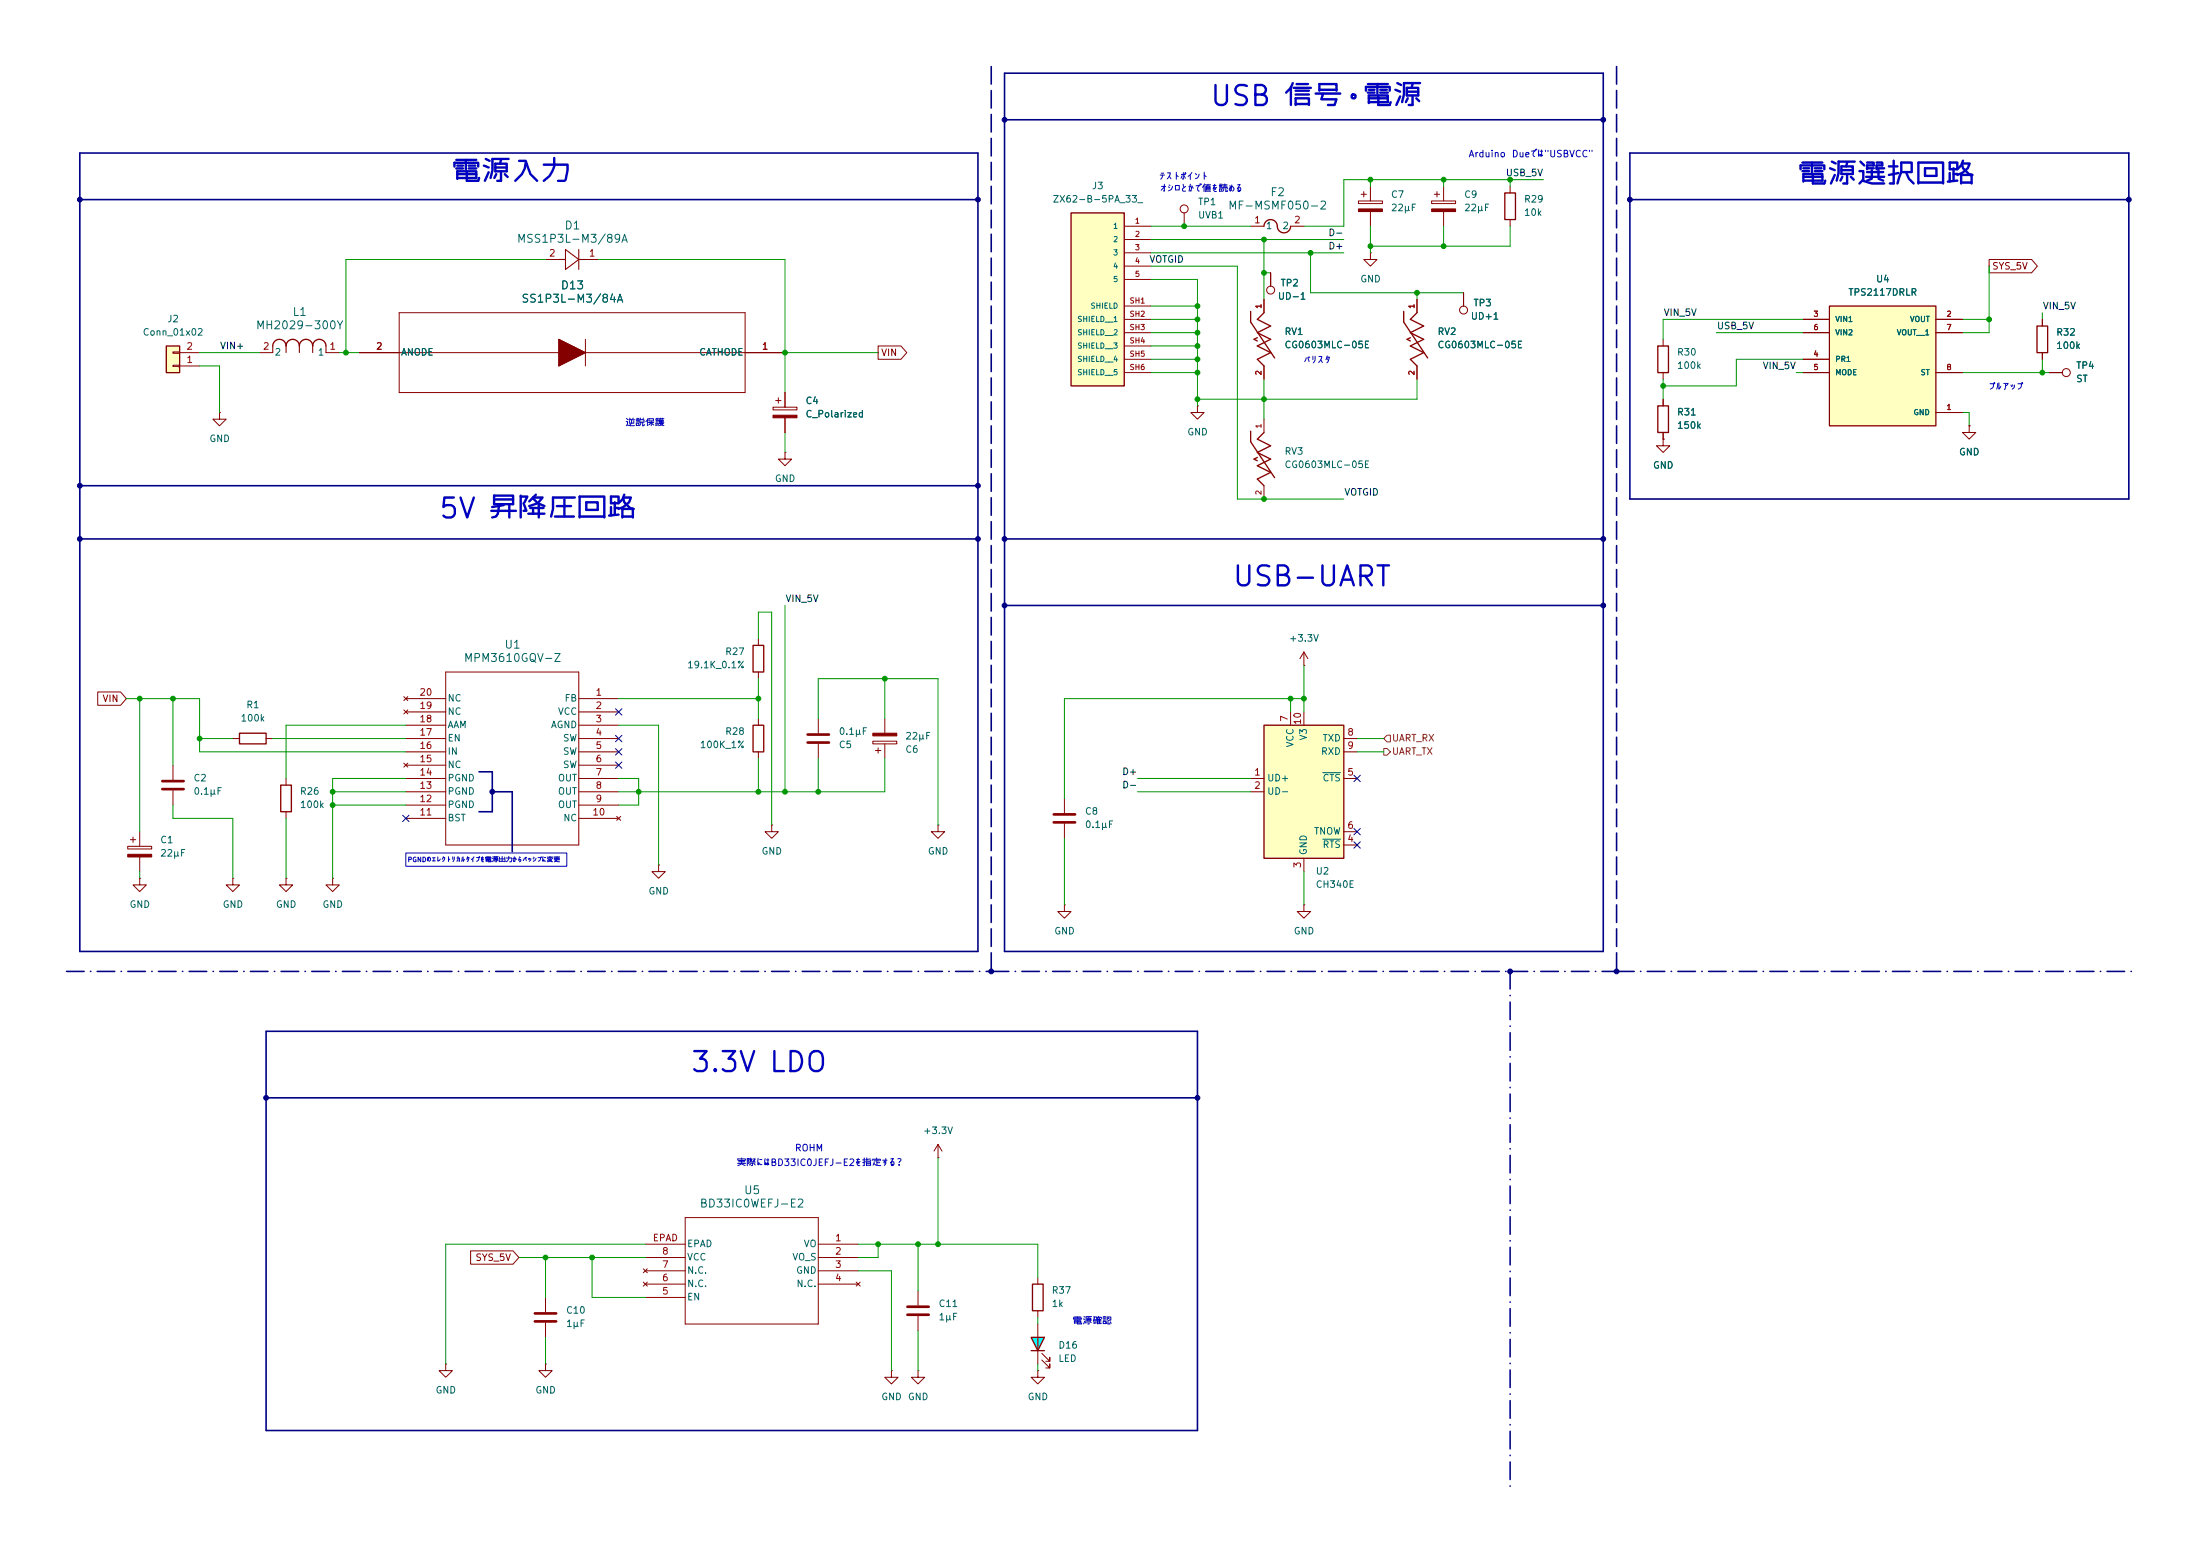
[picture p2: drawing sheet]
<svg xmlns="http://www.w3.org/2000/svg" width="420mm" height="297mm" viewBox="0 0 420 297" stroke-linecap="round" stroke-linejoin="round" font-family="sans-serif">
<g fill="none" stroke="#840000" stroke-width=".19">
<path d="M317.5 76.2v1.3M389.9 61v1.2M389.9 67.3v1.3M317.5 83.8v1.3h1.3l-1.3 1.3-1.3-1.3h1.3M317.5 83.8h.1M317.5 82.6v1.2M77.1 135.5l.8 .8M77.1 133l.8 .7M77.5 133.4h7.6M77.5 135.9h7.6M77.5 138.4h7.6M77.9 135.5l-.8 .8"/>
<path d="M77.9 133l-.8 .7M85.1 128.3h25.4v33h-25.4zM110.5 133.4h7.6M110.5 135.9h7.6M110.5 138.4h7.6M168.9 137.2v2.8M77.1 145.7l.8 .7M77.5 141h7.6M77.5 143.5h7.6M77.5 146.1h7.6M77.5 148.6h7.6M77.5 151.1h7.6"/>
<path d="M77.5 153.7h7.6M77.5 156.2h7.6M77.9 145.7l-.8 .7M110.5 141h7.6M110.5 143.5h7.6M110.5 146.1h7.6M110.5 148.6h7.6M110.5 151.1h7.6M110.5 153.7h7.6M110.5 156.2h7.6M117.7 155.8l.8 .8M118.5 155.8l-.8 .8"/>
<path d="M166.6 141.5h4.6v.5h-4.6zM167.1 143.3h1M167.6 142.7v1.1M168.9 142v2.8M179.1 157.5v1.3h1.2l-1.2 1.2-1.3-1.2h1.3M179.1 157.5h.1M179.1 218.4l-.8 1.3M179.1 218.4l.7 1.3M179.1 218.4v2.6M179.1 221h.1M175.3 246.4v2.8M175.3 251.2v2.8"/>
</g>
<path d="M173.2 249.4h4.1M173.2 251h4.1" fill="none" stroke="#840000" stroke-width=".51"/>
<path d="M316.5 77.5h2v5.1h-2zM388.9 62.2h2v5.1h-2z" fill="none" stroke="#840000" stroke-width=".25"/>
<path d="M166.6 140h4.6v.5h-4.6z" fill="#840000" stroke="#840000" stroke-width=".19"/>
<path d="M204.5 40.6h10.1v33.1h-10.1z" fill="#ffffc2"/>
<path d="M287.3 36.8h2v5.1h-2zM204.5 40.6h10.1v33.1h-10.1zM238.8 59.4v2.1l4.5 6.8M241.3 59.7l-1.3 1.3 2.6 1.2-2.6 1.3 2.6 1.3-2.6 1.2 2.6 1.3-2.6 1.3 1.3 1.3M268 59.4v2.1l4.5 6.8M270.5 59.7l-1.3 1.3 2.6 1.2-2.6 1.3 2.6 1.3-2.6 1.2 2.6 1.3-2.6 1.3 1.3 1.3M240 64.5l-.6 .3 .6 .3M269.2 64.5l-.6 .3 .6 .3M238.8 82.3v2l4.5 6.9M240 87.3l-.6 .3 .6 .3M241.3 82.6l-1.3 1.2 2.6 1.3-2.6 1.3 2.6 1.2-2.6 1.3 2.6 1.3-2.6 1.2 1.3 1.3" fill="none" stroke="#840000" stroke-width=".25"/>
<g fill="none" stroke="#840000" stroke-width=".19">
<path d="M259.3 38.4h4.6v.5h-4.6zM259.8 37.1h1.1M260.3 36.6v1M261.6 35.6v2.8M288.3 35.6v1.2M214.6 43.2h5.1M214.6 45.7h5.1M214.6 48.3h5.1M214.6 50.8h5.1M214.6 53.3h5.1M214.6 58.4h5.1M241.3 57.2v2.5"/>
<path d="M242.6 52.1v2.5M261.6 48.3v1.2h1.3l-1.3 1.3-1.3-1.3h1.3M261.6 48.3h.1M261.6 40.4v2.8M270.5 57.2v2.5M279.4 55.9v2.5M288.3 41.9v1.3M214.6 61h5.1M214.6 63.5h5.1M214.6 66h5.1M214.6 68.6h5.1M214.6 71.1h5.1"/>
<path d="M241.3 69.9v2.5M270.5 69.9v2.5M391.2 71.1h2.5M241.3 80v2.6M241.3 92.7v2.6M203.2 152.4v2.8M203.2 157.2v2.8M203.2 172.7v1.3h1.3l-1.3 1.3-1.3-1.3h1.3M203.2 172.7h.1M170.2 261.6v1.3h1.2l-1.2 1.3-1.3-1.3h1.3M170.2 261.6h.1M175.3 261.6v1.3h1.2l-1.2 1.3-1.3-1.3h1.3"/>
<path d="M175.3 261.6h.1M198.1 261.6v1.3h1.3l-1.3 1.3-1.3-1.3h1.3M198.1 261.6h.1"/>
<circle cx="242.6" cy="55.4" r=".76"/>
<circle cx="279.4" cy="59.2" r=".76"/>
<circle cx="394.5" cy="71.1" r=".76"/>
</g>
<path d="M201.2 155.4h4M201.2 157h4" fill="none" stroke="#840000" stroke-width=".51"/>
<path d="M259.3 39.9h4.6v.5h-4.6z" fill="#840000" stroke="#840000" stroke-width=".19"/>
<path d="M196.8 255.3h2.6l-1.3 2.5z" fill="#0ff"/>
<g fill="none" stroke="#840000" stroke-width=".19">
<path d="M76.2 59.7h66v15.2h-66zM104.1 49.5h2.6M111.8 49.5h2.5M49.5 67.3h2.6M62.2 67.3h2.6M68.6 67.3h81.3M106.7 64.8l5.1 2.5-5.1 2.6zM111.8 64.8v5.1M147.6 77.7h4.5v.5h-4.5zM148.1 76.5h1M148.6 75.9v1.1M149.9 74.9v2.8"/>
<path d="M149.9 79.8v2.8M149.9 86.4v1.2h1.2l-1.2 1.3-1.3-1.3h1.3M149.9 86.4h.1M123.2 237.5h7.6M130.8 232.4h25.4v20.3h-25.4zM156.2 237.5h7.6M104.1 247.6v2.8M104.1 252.5v2.8M122.8 244.7l.8 .8M122.8 242.2l.8 .8M123.2 240h7.6M123.2 242.6h7.6"/>
<path d="M123.2 245.1h7.6M123.2 247.6h7.6M123.6 244.7l-.8 .8M123.6 242.2l-.8 .8M156.2 240h7.6M156.2 242.6h7.6M156.2 245.1h7.6M163.4 244.7l.8 .8M164.2 244.7l-.8 .8M198.1 252.7v7.6M198.9 259.6l1.5 1.5v-.8v.8h-.8M198.9 258.3l1.5 1.5v-.7v.7h-.8"/>
<path d="M85.1 260.3v1.3h1.3l-1.3 1.3-1.3-1.3h1.3M85.1 260.3h.1M104.1 260.3v1.3h1.3l-1.3 1.3-1.2-1.3h1.2M104.1 260.3h.1"/>
</g>
<path d="M52.1 66a1.27 1.27 0 0 1 1.2-1.2 1.27 1.27 0 0 1 1.3 1.2 1.27 1.27 0 0 1 1.3-1.2 1.27 1.27 0 0 1 1.2 1.2 1.27 1.27 0 0 1 1.3-1.2 1.27 1.27 0 0 1 1.3 1.2 1.27 1.27 0 0 1 1.3-1.2 1.27 1.27 0 0 1 1.2 1.2M196.8 255.3h2.6l-1.3 2.5zM196.8 257.8h2.6" fill="none" stroke="#840000" stroke-width=".25"/>
<path d="M102.1 250.7h4.1M102.1 252.2h4.1" fill="none" stroke="#840000" stroke-width=".51"/>
<g fill="#840000" stroke="#840000" stroke-width=".19">
<path d="M106.7 64.8l5.1 2.5-5.1 2.6z"/>
<path d="M147.6 79.2h4.5v.6h-4.5z"/>
</g>
<path d="M106.7 49.5h1.2M107.9 47.6l2.6 1.9-2.6 1.9zM110.5 49.5h1.3M110.5 47.6v3.8M52.1 66v1.3M54.6 66v1.3M57.1 66v1.3M59.7 66v1.3M62.2 66v1.3" fill="none" stroke="#840000" stroke-width=".2"/>
<path d="M31.7 66h2.6v5.1h-2.6z" fill="#ffffc2"/>
<path d="M241.3 43.2a1.31 1.31 0 0 1 1.5-1.3 1.31 1.31 0 0 1 1.1 1.6 1.27 1.27 0 0 0 1.4 .9 1.27 1.27 0 0 0 1.1-1.2M31.7 66h2.6v5.1h-2.6zM316.5 66h2v5.1h-2zM143.8 123.2h2v5.1h-2zM143.8 138.4h2v5.1h-2z" fill="none" stroke="#840000" stroke-width=".25"/>
<g fill="none" stroke="#840000" stroke-width=".19">
<path d="M273.3 38.4h4.6v.5h-4.6zM273.8 37.1h1M274.3 36.6v1M275.6 35.6v2.8M226.1 40.6v2.6M238.8 43.2h2.5M246.4 43.2h2.5M275.6 40.4v2.8M33 69.7h1.3v.3h-1.3zM33 67.2h1.3v.2h-1.3zM34.3 69.9h3.8M34.3 67.3h3.8"/>
<path d="M41.9 78.7v1.3h1.3l-1.3 1.3-1.3-1.3h1.3M41.9 78.7h.1M228.6 77.5v1.2h1.3l-1.3 1.3-1.3-1.3h1.3M228.6 77.5h.1M317.5 64.8v1.2M317.5 71.1v1.3M144.8 121.9v1.3M144.8 128.3v1.2M144.8 137.2v1.2M156.2 137.2v2.8M248.9 127h.1M248.9 124.5l-.7 1.2"/>
<path d="M248.9 124.5l.8 1.2M248.9 124.5v2.5M144.8 143.5v1.3M156.2 142v2.8M26.7 167.6v1.3h1.2l-1.2 1.3-1.3-1.3h1.3M26.7 167.6h.1M44.4 167.6v1.3h1.3l-1.3 1.3-1.2-1.3h1.2M44.4 167.6h.1M54.6 167.6v1.3h1.3l-1.3 1.3-1.3-1.3h1.3M54.6 167.6h.1M248.9 172.7v1.3h1.3l-1.3 1.3-1.3-1.3h1.3M248.9 172.7h.1"/>
<circle cx="226.1" cy="39.9" r=".76"/>
</g>
<path d="M154.2 141.7h4M154.2 140.2h4" fill="none" stroke="#840000" stroke-width=".51"/>
<path d="M273.3 39.9h4.6v.5h-4.6z" fill="#840000" stroke="#840000" stroke-width=".19"/>
<path d="M241.3 138.4h15.2v25.4h-15.2z" fill="#ffffc2"/>
<path d="M45.7 140h5.1v2h-5.1zM241.3 138.4h15.2v25.4h-15.2zM53.6 149.9h2v5h-2z" fill="none" stroke="#840000" stroke-width=".25"/>
<g fill="none" stroke="#840000" stroke-width=".19">
<path d="M375.9 81.3v1.3h1.3l-1.3 1.2-1.3-1.2h1.3M375.9 81.3h.1M246.4 135.9v2.5M248.9 135.9v2.5M25.4 159.8v1M26.7 158.8v2.7M33 146.1v2.7M33 150.9v2.8M44.4 141h1.3M50.8 141h1.3M54.6 148.6v1.3M54.6 154.9v1.3"/>
<path d="M147.3 157.5v1.3h1.3l-1.3 1.2-1.3-1.2h1.3M147.3 157.5h.1M238.8 148.6h2.5M238.8 151.1h2.5M256.5 148.6h2.6M256.5 158.8h2.6M256.5 141h2.6M256.5 143.5h2.6M24.4 161.5h4.6v.6h-4.6zM24.9 160.3h1M26.7 163.6v2.8M63.5 167.6v1.3h1.3l-1.3 1.3-1.3-1.3h1.3"/>
<path d="M63.5 167.6h.1M125.7 165.1v1.3h1.3l-1.3 1.2-1.2-1.2h1.2M125.7 165.1h.1M248.9 163.8v2.6M256.5 161.3h2.6"/>
</g>
<path d="M252.5 147.5h3.4M252.5 160.2h3.4" fill="none" stroke="#006464" stroke-width=".19"/>
<path d="M31 149.1h4.1M31 150.6h4.1" fill="none" stroke="#840000" stroke-width=".51"/>
<path d="M24.4 163.1h4.6v.5h-4.6z" fill="#840000" stroke="#840000" stroke-width=".19"/>
<path d="M349.2 58.4h20.4v22.9h-20.4z" fill="#ffffc2"/>
<path d="M349.2 58.4h20.4v22.9h-20.4zM197.1 245.1h2v5.1h-2z" fill="none" stroke="#840000" stroke-width=".25"/>
<g fill="none" stroke="#840000" stroke-width=".19">
<path d="M241.3 57.2v2.5M242.6 52.1v2.5M270.5 57.2v2.5M279.4 55.9v2.5M379.7 49.5h8.1l1.1 1.3-1.1 1.3h-8.1zM68.6 67.3h7.6M142.2 67.3h7.7M149.9 74.9v2.8M149.9 79.8v2.8M167.6 66h4.4l1.1 1.3-1.1 1.3h-4.4zM241.3 69.9v2.5M270.5 69.9v2.5"/>
<path d="M317.5 76.2v1.3M344.2 61h5M344.2 68.6h5M344.2 71.1h5M344.2 63.5h5M369.6 78.7h5M369.6 61h5M369.6 71.1h5M369.6 63.5h5M389.9 61v1.2M389.9 67.3v1.3M391.2 71.1h2.5"/>
<path d="M317.5 83.8h.1M317.5 82.6v1.2M375.9 81.3h.1M18.7 132.1h4.3l1.1 1.3-1.1 1.2h-4.3zM89.8 238.8h8.1l1.2 1.2-1.2 1.3h-8.1zM198.1 243.8v1.3M198.1 250.2v1.3"/>
</g>
<path d="M264.2 142.9h.6l.6 .6-.6 .6h-.6zM264.8 140.3h.6v1.3h-.6l-.6-.6z" fill="none" stroke="#725600" stroke-width=".19"/>
<path d="M12.7 185.4h176.5M189.2 185.4h99.1M288.3 185.4v99.1M288.3 185.4h20.3M308.6 185.4h99.1" fill="none" stroke="#000084" stroke-width=".3" stroke-dasharray="3.4 1.2 .1 1.2"/>
<g fill="none" stroke="#000084" stroke-width=".3">
<path d="M191.8 14h114.3v167.6h-114.3zM15.2 29.2h171.5v152.4h-171.5zM15.2 38.1h171.5M191.8 22.9h114.3M311.1 29.2h95.3v66.1h-95.3zM311.1 38.1h95.3M15.2 92.7h171.5M15.2 102.9h171.5M191.8 102.9h114.3M191.8 115.6h114.3M91.4 147.3h2.6v7.6h-2.6M94 151.1h3.8v11.5"/>
<path d="M50.8 196.9h177.8v76.1h-177.8zM50.8 209.6h177.8"/>
</g>
<path d="M189.2 12.7v172.7M308.6 12.7v172.7" fill="none" stroke="#000084" stroke-width=".3" stroke-dasharray="3.4 1.2"/>
<g fill="none" stroke="#009600" stroke-width=".19">
<path d="M261.6 34.3v1.3M275.6 34.3v1.3M288.3 34.3v1.3M294.6 34.3h-38.1v8.9h-7.6M104.1 49.5h-38.1v17.8M114.3 49.5h35.6v25.4M219.7 53.3h8.9v24.2M219.7 43.2h19.1M219.7 45.7h36.8M219.7 50.8h16.5v44.5h20.3M219.7 48.3h36.8M219.7 58.4h8.9"/>
<path d="M241.3 45.7v11.5M241.3 52.1h1.3M250.2 48.3v7.6h29.2M261.6 43.2v5.1M270.5 55.9v1.3M275.6 43.2v3.8M288.3 43.2v3.8h-26.7M379.7 50.8v12.7h-5.1M389.9 59.7v1.3M38.1 67.3h11.4M38.1 69.9h3.8v8.8M64.8 67.3h3.8"/>
<path d="M149.9 67.3h17.7M219.7 66h8.9M219.7 63.5h8.9M219.7 71.1h8.9M219.7 68.6h8.9M219.7 61h8.9M241.3 72.4v7.6M270.5 72.4v3.8h-41.9M317.5 72.4v3.8M327.7 63.5h16.5M342.9 71.1h1.3M344.2 68.6h-12.7v5.1h-14"/>
<path d="M344.2 61h-26.7v3.8M374.6 71.1h16.6M374.6 61h5.1M374.6 78.7h1.3v2.6M389.9 68.6v2.5M149.9 82.6v3.8M149.9 115.6v35.5M24.1 133.4h14v10.1h39.4M26.7 133.4v25.4M33 133.4v12.7M77.5 138.4h-22.9v10.2M118.1 138.4h7.6v26.7"/>
<path d="M118.1 133.4h26.7M144.8 121.9v-5.1h2.5v40.7M144.8 129.5v7.7M156.2 137.2v-7.7h22.9v28M168.9 129.5v7.7M246.4 133.4v2.5M248.9 133.4h-45.7v19M248.9 127v8.9M33 153.7v2.5h11.4v11.4M38.1 141h6.3M52.1 141h25.4M54.6 156.2v11.4"/>
<path d="M63.5 151.1h14M63.5 153.7h14M77.5 148.6h-14v19M118.1 148.6h3.8v5.1h-3.8M144.8 144.8v6.3M156.2 144.8v6.3M168.9 144.8v6.3h-50.8M217.2 151.1h21.6M217.2 148.6h21.6M259.1 143.5h5.1M259.1 141h5.1M26.7 166.4v1.2"/>
<path d="M203.2 160v12.7M248.9 166.4v6.3M123.2 237.5h-38.1v22.8M163.8 237.5h34.3v6.3M167.6 237.5v2.5h-3.8M175.3 237.5v8.9M179.1 221v16.5M99.1 240h24.1M104.1 240v7.6M104.1 255.3v5M113 240v7.6h10.2M163.8 242.6h6.4v19"/>
<path d="M175.3 254v7.6M198.1 251.5v1.2M198.1 260.3v1.3"/>
</g>
<g fill="none" stroke="#000084" stroke-width=".19">
<path d="M117.5 135.3l1.2 1.2M118.7 135.3l-1.2 1.2M76.9 155.6l1.2 1.2M78.1 155.6l-1.2 1.2M117.5 140.4l1.2 1.2M117.5 145.4l1.2 1.3M117.5 142.9l1.2 1.2M118.7 140.4l-1.2 1.2M118.7 145.4l-1.2 1.3M118.7 142.9l-1.2 1.2M258.5 148l1.2 1.2M258.5 158.1l1.2 1.3"/>
<path d="M259.7 148l-1.2 1.2M259.7 158.1l-1.2 1.3M258.5 160.7l1.2 1.2M259.7 160.7l-1.2 1.2"/>
</g>
<path d="M77.5 162.8h30.7v2.6h-30.7z" fill="none" stroke="#0000c2" stroke-width=".19"/>
<g fill="#000084" stroke="#000084" stroke-width=".19">
<circle cx="94" cy="151.1" r=".46"/>
<circle cx="50.8" cy="209.6" r=".46"/>
<circle cx="15.2" cy="38.1" r=".46"/>
<circle cx="15.2" cy="102.9" r=".46"/>
<circle cx="15.2" cy="92.7" r=".46"/>
<circle cx="191.8" cy="115.6" r=".46"/>
<circle cx="186.7" cy="102.9" r=".46"/>
<circle cx="186.7" cy="38.1" r=".46"/>
<circle cx="191.8" cy="22.9" r=".46"/>
<circle cx="191.8" cy="102.9" r=".46"/>
<circle cx="186.7" cy="92.7" r=".46"/>
<circle cx="311.1" cy="38.1" r=".46"/>
<circle cx="189.2" cy="185.4" r=".46"/>
<circle cx="228.6" cy="209.6" r=".46"/>
<circle cx="288.3" cy="185.4" r=".46"/>
<circle cx="308.6" cy="185.4" r=".46"/>
<circle cx="306.1" cy="22.9" r=".46"/>
<circle cx="306.1" cy="102.9" r=".46"/>
<circle cx="306.1" cy="115.6" r=".46"/>
<circle cx="406.4" cy="38.1" r=".46"/>
</g>
<g fill="#009600" stroke="#009600" stroke-width=".19">
<circle cx="33" cy="133.4" r=".46"/>
<circle cx="26.7" cy="133.4" r=".46"/>
<circle cx="63.5" cy="153.7" r=".46"/>
<circle cx="104.1" cy="240" r=".46"/>
<circle cx="63.5" cy="151.1" r=".46"/>
<circle cx="38.1" cy="141" r=".46"/>
<circle cx="144.8" cy="133.4" r=".46"/>
<circle cx="121.9" cy="151.1" r=".46"/>
<circle cx="156.2" cy="151.1" r=".46"/>
<circle cx="144.8" cy="151.1" r=".46"/>
<circle cx="149.9" cy="151.1" r=".46"/>
<circle cx="167.6" cy="237.5" r=".46"/>
<circle cx="113" cy="240" r=".46"/>
<circle cx="149.9" cy="67.3" r=".46"/>
<circle cx="66" cy="67.3" r=".46"/>
<circle cx="241.3" cy="76.2" r=".46"/>
<circle cx="228.6" cy="76.2" r=".46"/>
<circle cx="228.6" cy="66" r=".46"/>
<circle cx="228.6" cy="63.5" r=".46"/>
<circle cx="228.6" cy="58.4" r=".46"/>
<circle cx="228.6" cy="71.1" r=".46"/>
<circle cx="228.6" cy="68.6" r=".46"/>
<circle cx="241.3" cy="52.1" r=".46"/>
<circle cx="168.9" cy="129.5" r=".46"/>
<circle cx="226.1" cy="43.2" r=".46"/>
<circle cx="228.6" cy="61" r=".46"/>
<circle cx="275.6" cy="47" r=".46"/>
<circle cx="317.5" cy="73.7" r=".46"/>
<circle cx="248.9" cy="133.4" r=".46"/>
<circle cx="246.4" cy="133.4" r=".46"/>
<circle cx="175.3" cy="237.5" r=".46"/>
<circle cx="179.1" cy="237.5" r=".46"/>
<circle cx="275.6" cy="34.3" r=".46"/>
<circle cx="288.3" cy="34.3" r=".46"/>
<circle cx="261.6" cy="34.3" r=".46"/>
<circle cx="261.6" cy="47" r=".46"/>
<circle cx="241.3" cy="95.3" r=".46"/>
<circle cx="250.2" cy="48.3" r=".46"/>
<circle cx="241.3" cy="45.7" r=".46"/>
<circle cx="270.5" cy="55.9" r=".46"/>
<circle cx="379.7" cy="61" r=".46"/>
<circle cx="389.9" cy="71.1" r=".46"/>
</g>
<g font-size="3.8" fill="#0000c2">
<text x="230.8" y="21.2">USB 信号・電源</text>
<text x="86" y="35.7">電源入力</text>
<text x="343" y="36.2">電源選択回路</text>
<text x="83.5" y="99.9">5V 昇降圧回路</text>
<text x="235" y="112.9">USB-UART</text>
<text x="131.6" y="205.6">3.3V LDO</text>
</g>
<g font-size="1.5" fill="#006464">
<text x="234.3" y="40.4">MF-MSMF050-2</text>
<text x="242.4" y="37.8">F2</text>
<text x="98.5" y="46.7">MSS1P3L-M3/89A</text>
<text x="107.7" y="44.2">D1</text>
<text x="99.4" y="58.1">SS1P3L-M3/84A</text>
<text x="106.9" y="55.6">D13</text>
<text x="48.7" y="63.2">MH2029-300Y</text>
<text x="55.7" y="60.7">L1</text>
<text x="96.2" y="124.2">U1</text>
<text x="88.4" y="126.7">MPM3610GQV-Z</text>
<text x="133.5" y="230.9">BD33IC0WEFJ-E2</text>
<text x="141.9" y="228.3">U5</text>
</g>
<g font-size="1.3" fill="#0000c2">
<text x="221.1" y="34.6">テストポイント</text>
<text x="280.2" y="30.3">Arduino</text>
<text x="288.5" y="30.3">Dueでは&quot;USBVCC&quot;</text>
<text x="221.3" y="36.9">オシロとかで値を読める</text>
<text x="248.7" y="69.7">バリスタ</text>
<text x="379.5" y="74.8">プルアップ</text>
<text x="119.3" y="81.6">逆説保護</text>
<text x="151.6" y="220.1">ROHM</text>
<text x="140.5" y="222.9">実際にはBD33IC0JEFJ-E2を指定する？</text>
<text x="204.7" y="253.1">電源確認</text>
</g>
<g font-size="1.3" fill="#0f0f0f">
<text x="287.4" y="33.9">USB_5V</text>
<text x="253.5" y="45.4">D-</text>
<text x="253.5" y="47.9">D+</text>
<text x="219.3" y="50.5">VOTGID</text>
<text x="389.9" y="59.3">VIN_5V</text>
<text x="317.5" y="60.6">VIN_5V</text>
<text x="327.7" y="63.2">USB_5V</text>
<text x="41.9" y="67">VIN+</text>
<text x="336.4" y="70.8">VIN_5V</text>
<text x="256.5" y="94.9">VOTGID</text>
<text x="149.9" y="115.2">VIN_5V</text>
<text x="214.1" y="148.2">D+</text>
<text x="214.1" y="150.8">D-</text>
</g>
<g font-size="1.3" fill="#006464">
<text x="200.9" y="39">ZX62-B-5PA_33_</text>
<text x="208.4" y="36.4">J3</text>
<text x="228.6" y="39.5">TP1</text>
<text x="265.4" y="38.1">C7</text>
<text x="265.4" y="40.6">22µF</text>
<text x="279.4" y="38.1">C9</text>
<text x="279.4" y="40.6">22µF</text>
<text x="290.8" y="41.5">10k</text>
<text x="290.8" y="39">R29</text>
<text x="228.6" y="42">UVB1</text>
<text x="241.6" y="44">1</text>
<text x="244.7" y="44">2</text>
<text x="243.8" y="57.5">UD-1</text>
<text x="244.4" y="55">TP2</text>
<text x="259.6" y="54.2">GND</text>
<text x="281.2" y="58.8">TP3</text>
<text x="352.7" y="56.7">TPS2117DRLR</text>
<text x="358" y="54.2">U4</text>
<text x="27.1" y="64.4">Conn_01x02</text>
<text x="31.8" y="61.8">J2</text>
<text x="245.1" y="64.2">RV1</text>
<text x="274.3" y="64.2">RV2</text>
<text x="280.7" y="61.3">UD+1</text>
<text x="392.4" y="64.4">R32</text>
<text x="52.3" y="68.2">2</text>
<text x="60.6" y="68.2">1</text>
<text x="76.5" y="68.2">ANODE</text>
<text x="133.4" y="68.2">CATHODE</text>
<text x="245.1" y="66.8">CG0603MLC-05E</text>
<text x="274.3" y="66.8">CG0603MLC-05E</text>
<text x="320" y="68.2">R30</text>
<text x="320" y="70.7">100k</text>
<text x="392.4" y="66.9">100k</text>
<text x="396.2" y="70.7">TP4</text>
<text x="153.7" y="77.4">C4</text>
<text x="396.2" y="73.3">ST</text>
<text x="153.7" y="80">C_Polarized</text>
<text x="226.6" y="83.4">GND</text>
<text x="320" y="79.6">R31</text>
<text x="320" y="82.1">150k</text>
<text x="39.9" y="84.7">GND</text>
<text x="245.1" y="87.1">RV3</text>
<text x="245.1" y="89.6">CG0603MLC-05E</text>
<text x="315.5" y="89.8">GND</text>
<text x="373.9" y="87.2">GND</text>
<text x="147.8" y="92.3">GND</text>
<text x="138.3" y="125.3">R27</text>
<text x="246" y="122.8">+3.3V</text>
<text x="131.1" y="127.9">19.1K_0.1%</text>
<text x="46.9" y="135.5">R1</text>
<text x="85.3" y="136.8">NC</text>
<text x="85.3" y="134.2">NC</text>
<text x="106.4" y="136.8">VCC</text>
<text x="107.7" y="134.2">FB</text>
<text x="45.8" y="138">100k</text>
<text x="85.3" y="141.8">EN</text>
<text x="85.3" y="139.3">AAM</text>
<text x="105.1" y="139.3">AGND</text>
<text x="107.4" y="141.8">SW</text>
<text x="133.5" y="143.1">100K_1%</text>
<text x="138.3" y="140.6">R28</text>
<text x="160" y="143.1">C5</text>
<text x="160" y="140.6">0.1µF</text>
<text x="172.7" y="144">C6</text>
<text x="172.7" y="141.5">22µF</text>
<text x="247.2" y="142.8" transform="rotate(-90 247.2 142.8)">VCC</text>
<text x="249.8" y="141.4" transform="rotate(-90 249.8 141.4)">V3</text>
<text x="252.4" y="141.8">TXD</text>
<text x="36.8" y="149.5">C2</text>
<text x="85.3" y="146.9">NC</text>
<text x="85.3" y="144.4">IN</text>
<text x="85.3" y="149.5">PGND</text>
<text x="106.4" y="149.5">OUT</text>
<text x="107.4" y="144.4">SW</text>
<text x="107.4" y="146.9">SW</text>
<text x="241.8" y="149.5">UD+</text>
<text x="252.1" y="144.4">RXD</text>
<text x="252.4" y="149.5">CTS</text>
<text x="36.8" y="152">0.1µF</text>
<text x="57.2" y="152">R26</text>
<text x="57.2" y="154.5">100k</text>
<text x="85.3" y="154.5">PGND</text>
<text x="85.3" y="152">PGND</text>
<text x="106.4" y="152">OUT</text>
<text x="106.4" y="154.5">OUT</text>
<text x="207" y="155.8">C8</text>
<text x="241.8" y="152">UD-</text>
<text x="30.5" y="161.3">C1</text>
<text x="85.3" y="157.1">BST</text>
<text x="107.4" y="157.1">NC</text>
<text x="207" y="158.3">0.1µF</text>
<text x="250.7" y="159.6">TNOW</text>
<text x="30.5" y="163.8">22µF</text>
<text x="145.3" y="163.4">GND</text>
<text x="177" y="163.4">GND</text>
<text x="249.8" y="163.3" transform="rotate(-90 249.8 163.3)">GND</text>
<text x="251.1" y="167.2">U2</text>
<text x="252.4" y="162.2">RTS</text>
<text x="24.6" y="173.6">GND</text>
<text x="42.4" y="173.6">GND</text>
<text x="52.6" y="173.6">GND</text>
<text x="61.5" y="173.6">GND</text>
<text x="123.7" y="171">GND</text>
<text x="251.1" y="169.8">CH340E</text>
<text x="201.2" y="178.7">GND</text>
<text x="246.9" y="178.7">GND</text>
<text x="176.1" y="216.8">+3.3V</text>
<text x="131.1" y="238.4">EPAD</text>
<text x="153.3" y="238.4">VO</text>
<text x="131.1" y="246">N.C.</text>
<text x="131.1" y="243.4">N.C.</text>
<text x="131.1" y="240.9">VCC</text>
<text x="151.2" y="240.9">VO_S</text>
<text x="151.9" y="243.4">GND</text>
<text x="151.9" y="246">N.C.</text>
<text x="108" y="251.1">C10</text>
<text x="131.1" y="248.5">EN</text>
<text x="179.1" y="249.8">C11</text>
<text x="200.7" y="247.2">R37</text>
<text x="200.7" y="249.8">1k</text>
<text x="108" y="253.6">1µF</text>
<text x="179.1" y="252.3">1µF</text>
<text x="201.9" y="257.7">D16</text>
<text x="201.9" y="260.3">LED</text>
<text x="83.1" y="266.3">GND</text>
<text x="102.1" y="266.3">GND</text>
<text x="168.1" y="267.6">GND</text>
<text x="173.2" y="267.6">GND</text>
<text x="196.1" y="267.6">GND</text>
</g>
<g font-size="1.3" fill="#a90000">
<text x="239.3" y="42.9">1</text>
<text x="246.9" y="42.9">2</text>
<text x="104.7" y="49.3">2</text>
<text x="112.3" y="49.3">1</text>
<text x="35.5" y="69.6">1</text>
<text x="35.5" y="67.1">2</text>
<text x="50.1" y="67.1">2</text>
<text x="62.8" y="67.1">1</text>
<text x="71.7" y="67.1">2</text>
<text x="145.3" y="67.1">1</text>
<text x="80" y="135.6">19</text>
<text x="80" y="133.1">20</text>
<text x="113.6" y="133.1">1</text>
<text x="113.6" y="135.6">2</text>
<text x="246.1" y="137.9" transform="rotate(-90 246.1 137.9)">7</text>
<text x="80" y="143.3">16</text>
<text x="80" y="140.7">17</text>
<text x="80" y="138.2">18</text>
<text x="113.6" y="138.2">3</text>
<text x="113.6" y="140.7">4</text>
<text x="113.6" y="143.3">5</text>
<text x="248.7" y="138.5" transform="rotate(-90 248.7 138.5)">10</text>
<text x="257.1" y="140.7">8</text>
<text x="257.1" y="143.3">9</text>
<text x="80" y="145.8">15</text>
<text x="80" y="148.3">14</text>
<text x="113.6" y="145.8">6</text>
<text x="113.6" y="148.3">7</text>
<text x="239.3" y="148.3">1</text>
<text x="257.1" y="148.3">5</text>
<text x="80" y="156">11</text>
<text x="80" y="153.4">12</text>
<text x="80" y="150.9">13</text>
<text x="113" y="156">10</text>
<text x="113.6" y="150.9">8</text>
<text x="113.6" y="153.4">9</text>
<text x="239.3" y="150.9">2</text>
<text x="257.1" y="161">4</text>
<text x="257.1" y="158.5">6</text>
<text x="248.7" y="165.8" transform="rotate(-90 248.7 165.8)">3</text>
<text x="124.5" y="237.2">EPAD</text>
<text x="126.3" y="239.8">8</text>
<text x="159.3" y="237.2">1</text>
<text x="159.3" y="239.8">2</text>
<text x="126.3" y="244.9">6</text>
<text x="126.3" y="242.3">7</text>
<text x="159.3" y="242.3">3</text>
<text x="159.3" y="244.9">4</text>
<text x="126.3" y="247.4">5</text>
</g>
<g font-size="1.3" fill="#840000">
<text x="380.2" y="51.8">SYS_5V</text>
<text x="168.1" y="68.3">VIN</text>
<text x="19.5" y="134.3">VIN</text>
<text x="90.7" y="241">SYS_5V</text>
</g>
<g font-size="1.3" fill="#725600">
<text x="265.6" y="141.8">UART_RX</text>
<text x="265.6" y="144.4">UART_TX</text>
</g>
<g font-size="1" fill="#006464">
<text x="212.4" y="43.9">1</text>
<text x="212.4" y="46.5">2</text>
<text x="212.4" y="49">3</text>
<text x="212.4" y="51.5">4</text>
<text x="208.1" y="59.2">SHIELD</text>
<text x="212.4" y="54.1">5</text>
<text x="205.6" y="61.7">SHIELD__1</text>
<text x="205.6" y="64.2">SHIELD__2</text>
<text x="350.3" y="61.7">VIN1</text>
<text x="350.3" y="64.2">VIN2</text>
<text x="362" y="64.2">VOUT__1</text>
<text x="364.5" y="61.7">VOUT</text>
<text x="205.6" y="66.8">SHIELD__3</text>
<text x="205.6" y="69.3">SHIELD__4</text>
<text x="205.6" y="71.9">SHIELD__5</text>
<text x="350.3" y="69.3">PR1</text>
<text x="350.3" y="71.9">MODE</text>
<text x="366.6" y="71.9">ST</text>
<text x="365.2" y="79.5">GND</text>
</g>
<g font-size="1" fill="#a90000">
<text x="216.6" y="42.9">1</text>
<text x="216.6" y="45.5">2</text>
<text x="216.6" y="48">3</text>
<text x="216.6" y="50.5">4</text>
<text x="216.6" y="53.1">5</text>
<text x="215.5" y="58.2">SH1</text>
<text x="241" y="59" transform="rotate(-90 241 59)">1</text>
<text x="270.3" y="59" transform="rotate(-90 270.3 59)">1</text>
<text x="215.5" y="60.7">SH2</text>
<text x="215.5" y="63.2">SH3</text>
<text x="215.5" y="65.8">SH4</text>
<text x="346.1" y="60.7">3</text>
<text x="346.1" y="63.2">6</text>
<text x="371.5" y="60.7">2</text>
<text x="371.5" y="63.2">7</text>
<text x="215.5" y="68.3">SH5</text>
<text x="215.5" y="70.9">SH6</text>
<text x="241" y="71.7" transform="rotate(-90 241 71.7)">2</text>
<text x="270.3" y="71.7" transform="rotate(-90 270.3 71.7)">2</text>
<text x="346.1" y="68.3">4</text>
<text x="346.1" y="70.9">5</text>
<text x="371.5" y="70.9">8</text>
<text x="241" y="81.9" transform="rotate(-90 241 81.9)">1</text>
<text x="371.5" y="78.5">1</text>
<text x="241" y="94.6" transform="rotate(-90 241 94.6)">2</text>
</g>
<text font-size=".9" fill="#0000c2" x="77.7" y="164.8">PGNDのエレクトリカルタイプを電源出力からパッシブに変更</text>
</svg>
